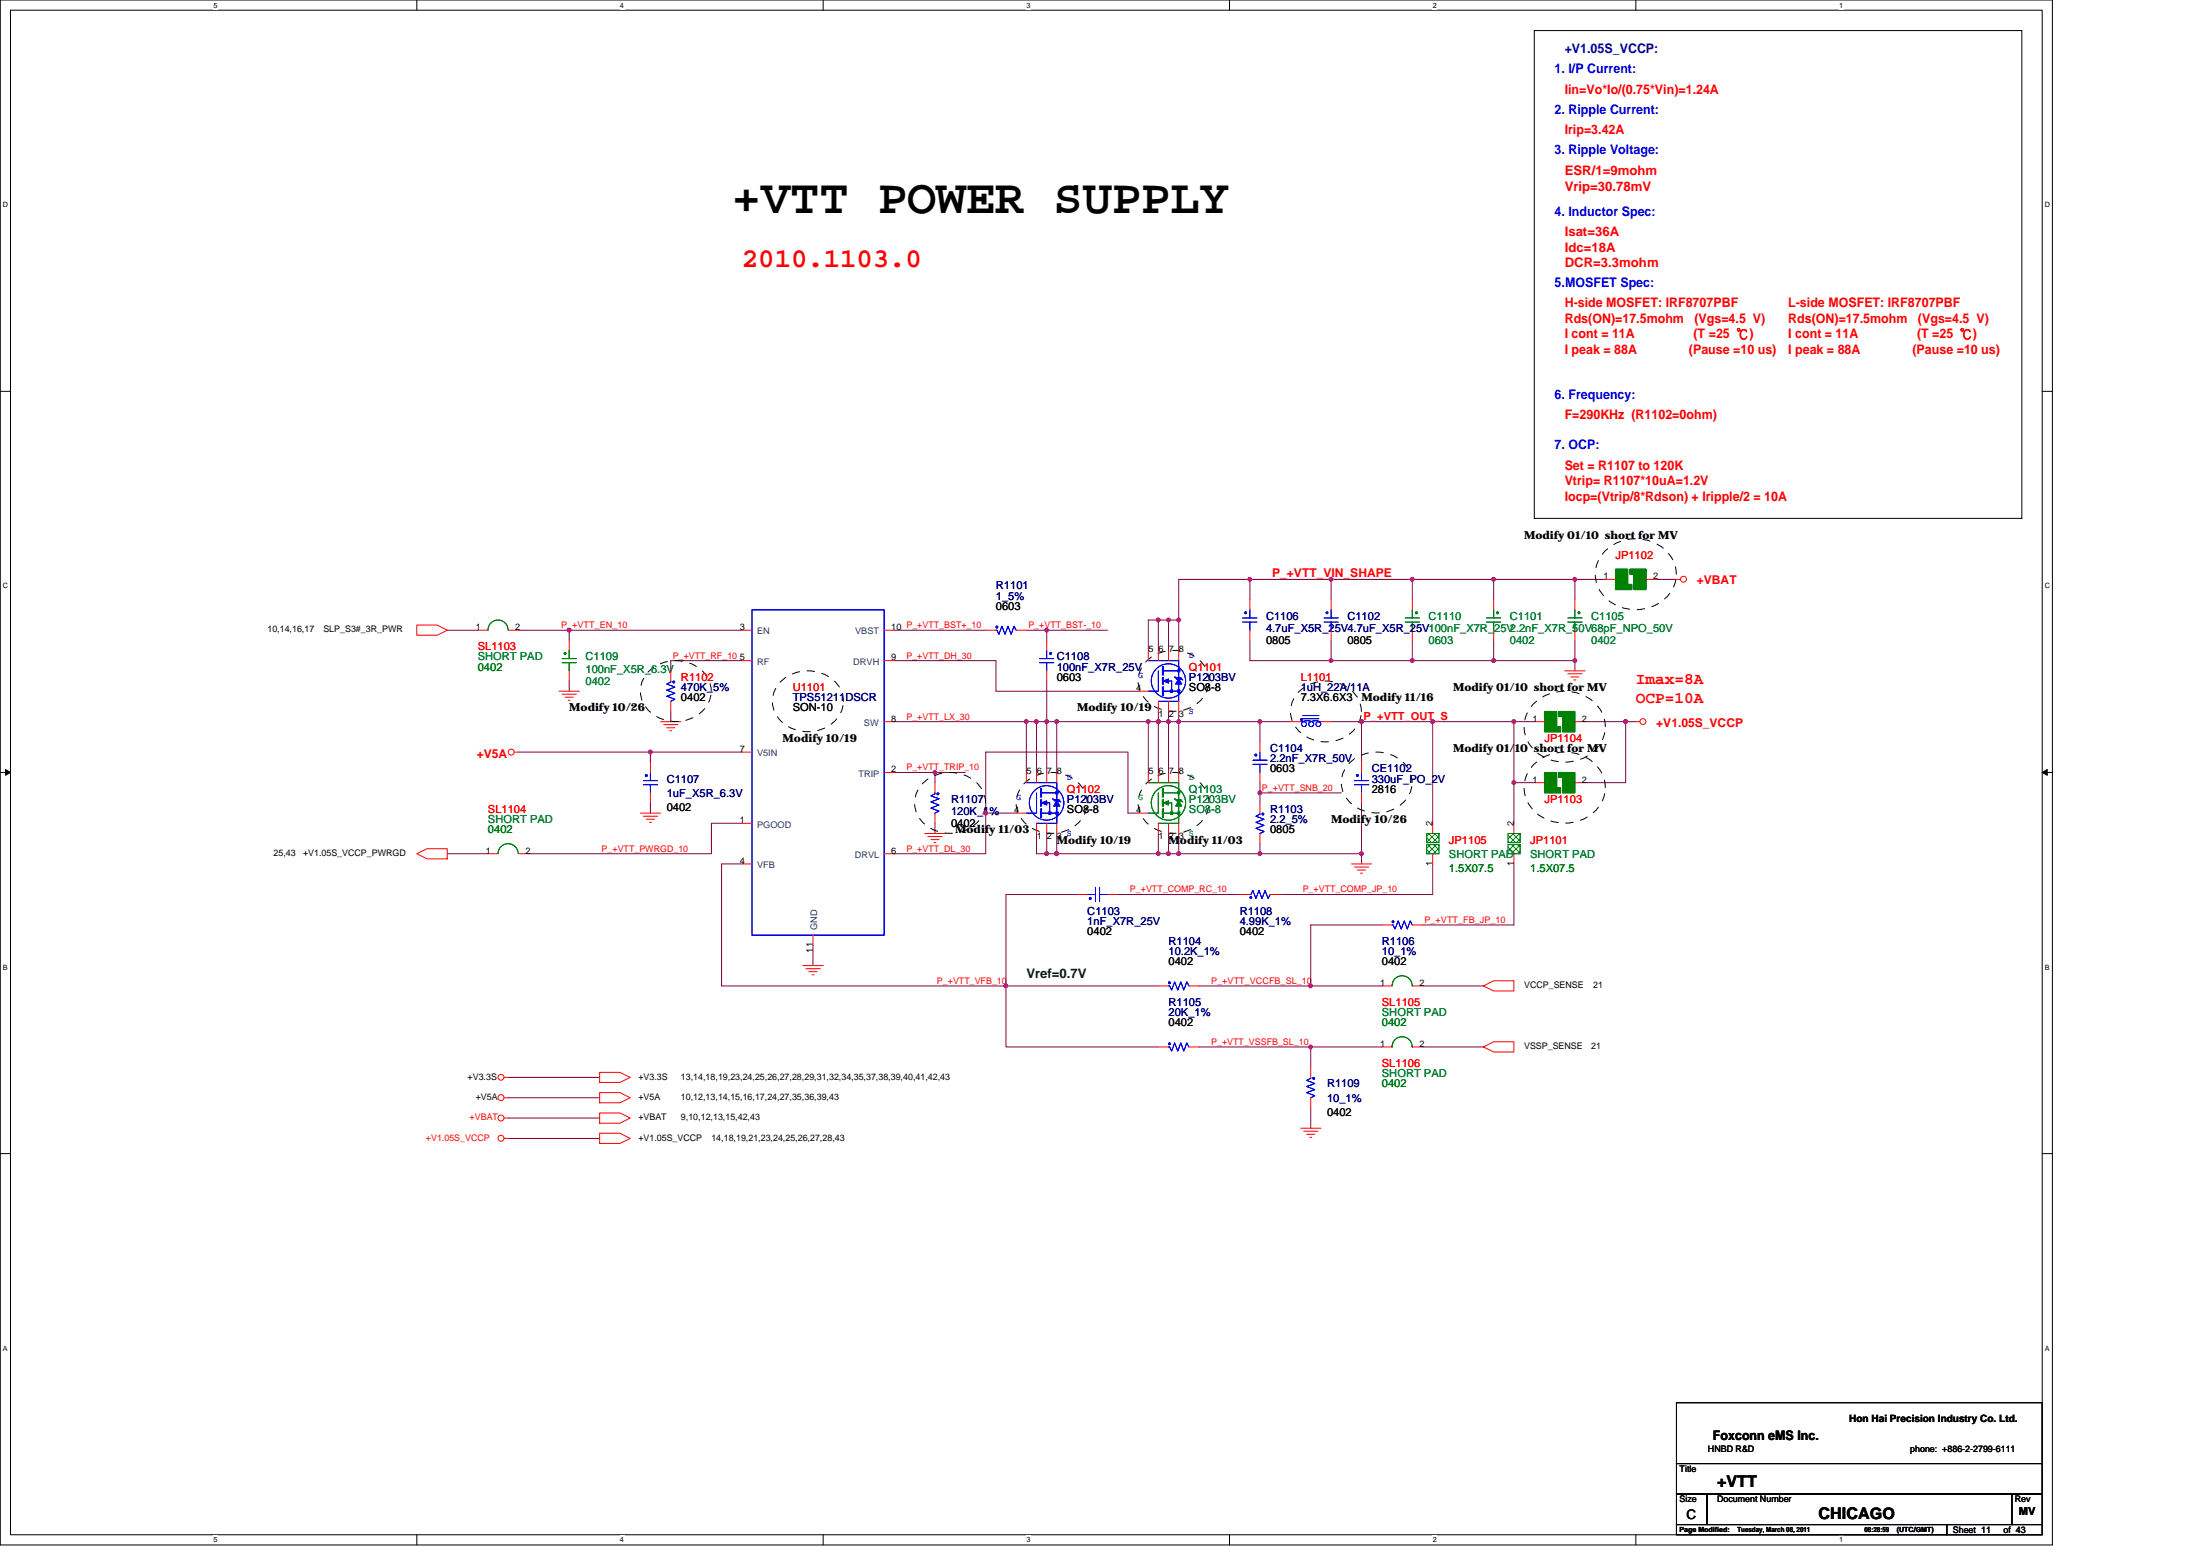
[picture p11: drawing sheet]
<svg xmlns="http://www.w3.org/2000/svg" width="297mm" height="210mm" viewBox="0 0 297 210" stroke-linecap="round" stroke-linejoin="round" font-family="sans-serif">
<path d="M0 0h277.1v208.5h-277.1zM1.4 1.4h274.3v205.7h-274.3z" fill="none" stroke="#000" stroke-width=".14"/>
<g fill="#fff">
<path d="M28.8 .1h.6v1.1h-.6z"/>
<path d="M28.8 207.3h.6v1.1h-.6z"/>
</g>
<path d="M56.3 0v1.4M56.3 207.1v1.4" fill="none" stroke="#000" stroke-width=".14"/>
<g fill="#fff">
<path d="M83.7 .1h.6v1.1h-.6z"/>
<path d="M83.7 207.3h.6v1.1h-.6z"/>
</g>
<path d="M111.1 0v1.4M111.1 207.1v1.4" fill="none" stroke="#000" stroke-width=".14"/>
<g fill="#fff">
<path d="M138.6 .1h.5v1.1h-.5z"/>
<path d="M138.6 207.3h.5v1.1h-.5z"/>
</g>
<path d="M166 0v1.4M166 207.1v1.4" fill="none" stroke="#000" stroke-width=".14"/>
<g fill="#fff">
<path d="M193.4 .1h.6v1.1h-.6z"/>
<path d="M193.4 207.3h.6v1.1h-.6z"/>
</g>
<path d="M220.9 0v1.4M220.9 207.1v1.4" fill="none" stroke="#000" stroke-width=".14"/>
<g fill="#fff">
<path d="M248.3 .1h.6v1.1h-.6z"/>
<path d="M248.3 207.3h.6v1.1h-.6z"/>
<path d="M.4 27.1h.7v1.1h-.7z"/>
<path d="M276.1 27.1h.7v1.1h-.7z"/>
<path d="M.4 78.5h.7v1.1h-.7z"/>
<path d="M276.1 78.5h.7v1.1h-.7z"/>
</g>
<path d="M0 52.8h1.4M275.7 52.8h1.4" fill="none" stroke="#000" stroke-width=".14"/>
<g fill="#fff">
<path d="M.4 130h.7v1.1h-.7z"/>
<path d="M276.1 130h.7v1.1h-.7z"/>
</g>
<path d="M0 104.2h1.4M275.7 104.2h1.4" fill="none" stroke="#000" stroke-width=".14"/>
<path d="M.7 103.8l.7 .4-.7 .4zM275.7 104.2l.7-.4v.8z" fill="#000" stroke="#000" stroke-width=".14"/>
<g fill="#fff">
<path d="M.4 181.4h.7v1.1h-.7z"/>
<path d="M276.1 181.4h.7v1.1h-.7z"/>
</g>
<path d="M207.2 4.1h65.8v65.9h-65.8zM0 155.7h1.4M275.7 155.7h1.4M226.4 189.3h49.3v8.2h-49.3zM226.4 197.5h49.3v4.1h-49.3zM226.4 201.6h4.1v4.1h-4.1zM226.4 205.7h36.4v1.4h-36.4zM230.5 201.6h41.1v4.1h-41.1zM262.8 205.7h12.9v1.4h-12.9zM271.6 201.6h4.1v4.1h-4.1z" fill="none" stroke="#000" stroke-width=".14"/>
<g fill="none" stroke="#800040" stroke-width=".14">
<path d="M168.8 78.2h-9.7v5.5M168.8 78.2h10.9v2.7M168.8 78.2v2.7M179.7 78.2h11v2.7M190.7 78.2h11v2.7M201.7 78.2h10.9v2.7M212.6 78.2h4.2M223.6 78.2h2.8M60.4 85h4.1M70 85h6.9v1.4M76.9 91.9v1.4M76.9 85h23.3"/>
<path d="M90.6 96v1.4M100.2 89.2h-9.6v1.3M120.8 97.4h17.8v6.8M120.8 85h12.3M120.8 89.2h13.7v4.1h19.2M138.6 85h2.7M138.6 97.4h1.4M140 97.4h1.3M140 97.4v6.8M141.3 91.9v5.5M141.3 97.4h1.4v6.8M141.3 85h8.2"/>
<path d="M141.3 97.4v6.8M141.3 85v1.4M142.7 97.4h12.3v6.8M155 97.4h1.4M156.4 97.4h1.4M156.4 83.7h1.4M156.4 96v1.4M156.4 97.4v6.8M156.4 83.7v4.1M156.4 83.7h-1.4v4.1M157.8 96v1.4M157.8 83.7v4.1"/>
<path d="M157.8 97.4h1.3M157.8 83.7h1.3v4.1M157.8 97.4v6.8M159.1 97.4v6.8M159.1 96v1.4M159.1 97.4h11M168.8 86.4v2.8h10.9M170.1 97.4h4.1M170.1 97.4v2.7M179.7 86.4v2.8M179.7 97.4h4.1M179.7 89.2h11"/>
<path d="M183.8 97.4h9.6v13.7M183.8 97.4v5.5M190.7 89.2h21.9M190.7 86.4v2.8M193.4 97.4h11M201.7 86.4v2.8M204.4 97.4h2.8M204.4 97.4v8.2M212.6 86.4v2.8M212.6 89.2v1.3M214 97.4h5.5M219.5 97.4v8.2h-5.5"/>
<path d="M219.5 97.4h1.4M60.4 115.2h5.5M70 101.5h17.8M87.8 108.4v1.3M87.8 101.5v1.4M87.8 101.5h12.4M100.2 111.1h-4.1v4.1h-24.7M100.2 116.6h-2.8v16.5h38.4M120.8 104.2h5.4M126.2 104.2v1.4M126.2 111.1v1.4M126.2 104.2h4.1"/>
<path d="M133.1 109.7v-8.2h19.2v8.2h1.4M133.1 109.7v5.5h-12.3M133.1 109.7h4.1M140 112.5v2.7h1.3M141.3 115.2h1.4M141.3 112.5v2.7M142.7 112.5v2.7M142.7 115.2h13.7M156.4 115.2h1.4M156.4 112.5v2.7M157.8 112.5v2.7M157.8 115.2h1.3"/>
<path d="M159.1 112.5v2.7M159.1 115.2h11M170.1 105.6v1.4M170.1 107v1.4M170.1 113.9v1.3M170.1 115.2h13.7M170.1 107h11M183.8 115.2v1.4M183.8 108.4v6.8M193.4 116.6v4.1h-20.5M204.4 105.6v5.5M204.4 116.6v8.2h-12.3"/>
<path d="M204.4 105.6h2.8M109.8 127.6v2.7M135.8 133.1h20.6M135.8 133.1v8.2h20.6M145.4 120.7h-9.6v12.4M150.9 120.7h16.5M161.9 133.1h24.7M186.6 124.8h-9.6v8.3M192.1 133.1h8.2M68.6 150.9h12.4M68.6 145.4h12.4M68.6 153.6h12.4"/>
<path d="M68.6 148.1h12.4M161.9 141.3h15.1M177 141.3h9.6M177 141.3v2.7M177 149.5v2.8M192.1 141.3h8.2"/>
</g>
<g fill="#f0f" stroke="#f0f" stroke-width=".14">
<circle cx="179.7" cy="78.2" r=".27"/>
<circle cx="190.7" cy="78.2" r=".27"/>
<circle cx="201.7" cy="78.2" r=".27"/>
<circle cx="190.7" cy="89.1" r=".27"/>
<circle cx="201.7" cy="89.1" r=".27"/>
<circle cx="156.4" cy="97.4" r=".27"/>
<circle cx="212.6" cy="89.1" r=".27"/>
<circle cx="170.1" cy="107" r=".27"/>
<circle cx="76.8" cy="85" r=".27"/>
<circle cx="87.8" cy="101.5" r=".27"/>
<circle cx="133.1" cy="109.7" r=".27"/>
<circle cx="135.8" cy="133" r=".27"/>
<circle cx="142.7" cy="115.2" r=".27"/>
<circle cx="141.3" cy="115.2" r=".27"/>
<circle cx="183.8" cy="97.4" r=".27"/>
<circle cx="179.7" cy="89.1" r=".27"/>
<circle cx="155" cy="97.4" r=".27"/>
<circle cx="170.1" cy="97.4" r=".27"/>
<circle cx="159.1" cy="97.4" r=".27"/>
<circle cx="141.3" cy="85" r=".27"/>
<circle cx="193.4" cy="97.4" r=".27"/>
<circle cx="219.5" cy="97.4" r=".27"/>
<circle cx="168.7" cy="78.2" r=".27"/>
<circle cx="183.8" cy="115.2" r=".27"/>
<circle cx="170.1" cy="115.2" r=".27"/>
<circle cx="157.8" cy="97.4" r=".27"/>
<circle cx="159.1" cy="115.2" r=".27"/>
<circle cx="212.6" cy="78.2" r=".27"/>
<circle cx="204.4" cy="105.6" r=".27"/>
<circle cx="204.4" cy="97.4" r=".27"/>
<circle cx="157.8" cy="115.2" r=".27"/>
<circle cx="156.4" cy="115.2" r=".27"/>
<circle cx="139.9" cy="97.4" r=".27"/>
<circle cx="138.6" cy="97.4" r=".27"/>
<circle cx="141.3" cy="97.4" r=".27"/>
<circle cx="142.7" cy="97.4" r=".27"/>
<circle cx="157.8" cy="83.7" r=".27"/>
<circle cx="156.4" cy="83.7" r=".27"/>
<circle cx="159.1" cy="83.7" r=".27"/>
<circle cx="126.2" cy="104.2" r=".27"/>
<circle cx="177" cy="133" r=".27"/>
<circle cx="177" cy="141.3" r=".27"/>
</g>
<g fill="none" stroke="#f00" stroke-width=".14">
<path d="M216.8 78.2h1.3M222.2 78.2h1.4M226.4 78.2h.5M56.3 84.3h2.7l1.4 .7-1.4 .7h-2.7zM64.5 85h1.4M68.6 85h1.4M75.5 93.3h2.7M75.9 93.7h1.9M76.3 94.1h1.1M76.7 94.5h.3M76.9 86.4v1.4M76.9 90.5v1.4"/>
<path d="M89.2 97.4h2.7M89.6 97.8h1.9M90 98.2h1.1M90.4 98.6h.3M90.6 90.5v1.4M90.6 94.6v1.4M133.1 85h1.4M137.2 85h1.4M174.2 97.4h1.4M178.3 97.4h1.4M190.7 80.9v1.4M190.7 85v1.4"/>
<path d="M201.7 80.9v1.4M201.7 85v1.4M207.2 97.4h1.3M211.3 90.5h2.7M211.7 90.9h1.9M212.1 91.4h1.1M212.5 91.8h.3M212.6 97.4h1.4M212.6 80.9v1.4M212.6 85v1.4M220.9 97.4h.5M56.3 115.2l1.4-.7h2.7v1.4h-2.7z"/>
<path d="M65.9 115.2h1.3M69.4 101.5h.6M70 115.2h1.4M86.5 109.7h2.7M86.9 110.2h1.9M87.3 110.6h1.1M87.7 111h.3M87.8 102.9v1.3M87.8 107v1.4M124.9 112.5h2.7M125.3 112.9h1.9M125.7 113.3h1.1"/>
<path d="M126.1 113.7h.3M137.2 109.7h1.4M138.6 104.2v1.4M140 104.2v1.4M140 111.1v1.4M141.3 104.2v1.4M141.3 111.1v1.4M142.7 104.2v1.4M142.7 111.1v1.4M170.1 100.1v1.4M170.1 104.2v1.4M170.1 108.4v1.3"/>
<path d="M170.1 112.5v1.4M182.5 116.6h2.7M182.9 117h1.9M183.3 117.4h1.1M183.7 117.8h.3M207.2 105.6h1.3M212.6 105.6h1.4M108.4 130.3h2.7M108.8 130.7h1.9M109.2 131.1h1.1M109.6 131.6h.3M145.4 120.7h1.4"/>
<path d="M149.5 120.7h1.4M156.4 133.1h1.4M160.5 133.1h1.4M186.6 133.1h1.4M190.7 133.1h1.4M200.3 133.1l1.4-.7h2.7v1.3h-2.7zM68.1 145.4h.5M68.1 148.1h.5M68.1 153.6h.5M68.1 150.9h.5M81 150.2h2.7l1.4 .7-1.4 .7h-2.7zM81 144.7h2.7l1.4 .7-1.4 .7h-2.7z"/>
<path d="M81 152.9h2.7l1.4 .7-1.4 .7h-2.7zM81 147.4h2.7l1.4 .7-1.4 .7h-2.7zM156.4 141.3h1.4M160.5 141.3h1.4M175.6 152.3h2.7M176 152.7h1.9M176.4 153.1h1.1M176.8 153.5h.3M177 144v1.4M177 148.1v1.4M186.6 141.3h1.4M190.7 141.3h1.4"/>
<path d="M200.3 141.3l1.4-.7h2.7v1.4h-2.7z"/>
<circle cx="227.3" cy="78.2" r=".4"/>
<circle cx="221.8" cy="97.4" r=".4"/>
<circle cx="69" cy="101.5" r=".4"/>
<circle cx="67.6" cy="153.6" r=".4"/>
<circle cx="67.6" cy="148.1" r=".4"/>
<circle cx="67.6" cy="150.9" r=".4"/>
<circle cx="67.6" cy="145.4" r=".4"/>
</g>
<path d="M216.7 74.4a5.9 5.9 0 0 1 9.3 1.4 4.5 4.5 0 0 1-2.4 5.8 5.8 5.8 0 0 1-7.9-2.4 4.3 4.3 0 0 1 1-4.8zM87.6 90.6a5.2 5.2 0 0 1 8.1 1.2 3.9 3.9 0 0 1-2 5 5.1 5.1 0 0 1-6.9-2.1 3.7 3.7 0 0 1 .8-4.1zM105.4 92a5.3 5.3 0 0 1 7.8 .6 3.8 3.8 0 0 1-1.7 5.6 5.1 5.1 0 0 1-6.9-2.1 3.7 3.7 0 0 1 .8-4.1zM154.8 89.2a5.2 5.2 0 0 1 8.1 1.2 3.9 3.9 0 0 1-2 5 5.1 5.1 0 0 1-6.9-2.1 3.7 3.7 0 0 1 .8-4.1zM175.4 93.4a5.2 5.2 0 0 1 8.1 1.2 3.9 3.9 0 0 1-2.1 5 5.1 5.1 0 0 1-6.9-2.2 3.7 3.7 0 0 1 .9-4zM207.1 95a6 6 0 0 1 8.9 .6 4.4 4.4 0 0 1-2 6.6 5.8 5.8 0 0 1-7.9-2.5 4.3 4.3 0 0 1 1-4.7zM124.6 105.7a5.3 5.3 0 0 1 7.8 .6 3.8 3.8 0 0 1-1.7 5.6 5.1 5.1 0 0 1-6.9-2.1 3.7 3.7 0 0 1 .8-4.1zM138.3 105.7a5.3 5.3 0 0 1 7.8 .6 3.8 3.8 0 0 1-1.7 5.6 5.1 5.1 0 0 1-6.9-2.1 3.7 3.7 0 0 1 .8-4.1zM154.8 105.7a5.2 5.2 0 0 1 8.1 1.2 3.9 3.9 0 0 1-2 5 5.1 5.1 0 0 1-6.9-2.1 3.7 3.7 0 0 1 .8-4.1zM182.2 102.9a5.2 5.2 0 0 1 8.2 1.3 3.9 3.9 0 0 1-2.1 4.9 5.1 5.1 0 0 1-6.9-2.1 3.7 3.7 0 0 1 .8-4.1zM207.1 103.2a6 6 0 0 1 8.9 .7 4.5 4.5 0 0 1-2 6.5 5.8 5.8 0 0 1-7.9-2.4 4.3 4.3 0 0 1 1-4.8z" fill="none" stroke="#000" stroke-width=".14" stroke-dasharray="1 1 1 1 1 1 1 1"/>
<g fill="none" stroke="#00f" stroke-width=".14">
<path d="M90.6 91.9v.1l-.6 .3 1.1 .4-1.1 .4 1.1 .5-1.1 .4 1.1 .4-.5 .2M134.5 85h.1l.3 .6 .4-1.1 .4 1.1 .4-1.1 .4 1.1 .4-1.1 .3 .5M175.6 97.4h.4M175.9 97h2.2M175.9 96.6h2.2M177 97.3h-.5h-.5M177.9 97.4h.4M178.1 97.3h-.5h-.5M86.9 105.9h1.9M86.9 105.3h1.9M87.8 105.9v1.1M87.8 104.2v1.1"/>
<path d="M138.6 105.6h4.1v1.2M140 107v2.7h-1.4M140.6 107h2M140.6 109.7h2M141.3 108.4h.4v1.2M142.7 107.1v.8M142.7 108.8v.8M142.7 109.9v1.2h-2.7M147.9 119.7v2M148.5 119.7v2M169.2 102.6h1.9M169.2 103.1h1.9"/>
<path d="M170.1 109.7v.2l-.5 .3 1.1 .4-1.1 .4 1.1 .4-1.1 .4 1.1 .4-.6 .3M170.1 103.1v1.1M170.1 101.5v1.1M146.8 120.7h1.1M148.5 120.7h1M157.8 133.1h.1l.3 .5 .4-1.1 .4 1.1 .4-1.1 .4 1.1 .4-1.1 .3 .6M157.8 141.3h.1l.3 .5 .4-1.1 .4 1.1 .4-1.1 .4 1.1 .4-1.1 .3 .6M177 145.4v.1l-.6 .3 1.1 .4-1.1 .4 1.1 .4-1.1 .4 1.1 .5-.5 .2"/>
<circle cx="176.1" cy="97.7" r=".33"/>
<circle cx="177" cy="97.7" r=".33"/>
<circle cx="178" cy="97.7" r=".33"/>
<circle cx="141.3" cy="108.3" r="2.33"/>
</g>
<g fill="#00f" stroke="#00f" stroke-width=".14">
<path d="M177.3 145.4h.2v.2h-.2z" fill-rule="evenodd"/>
<path d="M177.3 145.4h.2v.2h-.2z" fill-rule="evenodd"/>
<path d="M142.7 108.1l.4 .7h-.8z" fill-rule="evenodd"/>
<path d="M140.6 108.4l.7-.3v.5z" fill-rule="evenodd"/>
<path d="M142.6 106.8v.3h.2v-.3z" fill-rule="evenodd"/>
<path d="M142.6 109.6v.3h.2v-.3z" fill-rule="evenodd"/>
<path d="M140.5 106.4v1.1h.1v-1.1z" fill-rule="evenodd"/>
<path d="M140.5 109.2v1.1h.1v-1.1z" fill-rule="evenodd"/>
<path d="M140.5 107.9v.9h.1v-.9z" fill-rule="evenodd"/>
<path d="M142.4 107.9v.2h.6v-.2z" fill-rule="evenodd"/>
<path d="M141.6 109.6v.3h.3v-.3z" fill-rule="evenodd"/>
<path d="M143 107.9l.2 .3-.2-.1z" fill-rule="evenodd"/>
<path d="M142.1 107.8l.3 .1v.2z" fill-rule="evenodd"/>
<path d="M142.7 108.1l.4 .7h-.8z" fill-rule="evenodd"/>
<path d="M140.6 108.4l.7-.3v.5z" fill-rule="evenodd"/>
<path d="M142.6 106.8v.3h.2v-.3z" fill-rule="evenodd"/>
<path d="M142.6 109.6v.3h.2v-.3z" fill-rule="evenodd"/>
<path d="M140.5 106.4v1.1h.1v-1.1z" fill-rule="evenodd"/>
<path d="M140.5 109.2v1.1h.1v-1.1z" fill-rule="evenodd"/>
<path d="M140.5 107.9v.9h.1v-.9z" fill-rule="evenodd"/>
<path d="M142.4 107.9v.2h.6v-.2z" fill-rule="evenodd"/>
<path d="M141.6 109.6v.3h.3v-.3z" fill-rule="evenodd"/>
<path d="M143 107.9l.2 .3-.2-.1z" fill-rule="evenodd"/>
<path d="M142.1 107.8l.3 .1v.2z" fill-rule="evenodd"/>
<path d="M134.5 84.5h.2v.2h-.2z" fill-rule="evenodd"/>
<path d="M134.5 84.5h.2v.2h-.2z" fill-rule="evenodd"/>
<path d="M169.5 101.8h.2v.2h-.2z" fill-rule="evenodd"/>
<path d="M169.5 101.8h.2v.2h-.2z" fill-rule="evenodd"/>
<path d="M175.6 97h.2v.2h-.2z" fill-rule="evenodd"/>
<path d="M175.6 97h.2v.2h-.2z" fill-rule="evenodd"/>
<path d="M157.8 132.5h.2v.2h-.2z" fill-rule="evenodd"/>
<path d="M157.8 132.5h.2v.2h-.2z" fill-rule="evenodd"/>
<path d="M90.9 91.9h.2v.2h-.2z" fill-rule="evenodd"/>
<path d="M90.9 91.9h.2v.2h-.2z" fill-rule="evenodd"/>
<path d="M147.1 121.1h.2v.2h-.2z" fill-rule="evenodd"/>
<path d="M147.1 121.1h.2v.2h-.2z" fill-rule="evenodd"/>
<path d="M170.4 109.8h.2v.1h-.2z" fill-rule="evenodd"/>
<path d="M170.4 109.8h.2v.1h-.2z" fill-rule="evenodd"/>
<path d="M157.8 140.8h.2v.2h-.2z" fill-rule="evenodd"/>
<path d="M157.8 140.8h.2v.2h-.2z" fill-rule="evenodd"/>
<path d="M87.2 104.6h.2v.1h-.2z" fill-rule="evenodd"/>
<path d="M87.2 104.6h.2v.1h-.2z" fill-rule="evenodd"/>
</g>
<g fill="#008000" stroke="#008000" stroke-width=".14">
<path d="M208.5 104.2h1.7v2.1h.5v.7h-2.2z" fill-rule="evenodd"/>
<path d="M210.5 104.2h2.1v2.8h-1.6v-2.1h-.5z" fill-rule="evenodd"/>
<path d="M208.5 104.2h1.7v2.1h.5v.7h-2.2z" fill-rule="evenodd"/>
<path d="M210.5 104.2h2.1v2.8h-1.6v-2.1h-.5z" fill-rule="evenodd"/>
<path d="M76.2 88.1h.2v.2h-.2z" fill-rule="evenodd"/>
<path d="M76.2 88.1h.2v.2h-.2z" fill-rule="evenodd"/>
<path d="M202.1 82.6h.2v.2h-.2z" fill-rule="evenodd"/>
<path d="M202.1 82.6h.2v.2h-.2z" fill-rule="evenodd"/>
<path d="M191.1 82.6h.2v.2h-.2z" fill-rule="evenodd"/>
<path d="M191.1 82.6h.2v.2h-.2z" fill-rule="evenodd"/>
<path d="M218.1 76.8h1.7v2.1h.5v.7h-2.2z" fill-rule="evenodd"/>
<path d="M220 76.8h2.2v2.8h-1.6v-2.1h-.6z" fill-rule="evenodd"/>
<path d="M218.1 76.8h1.7v2.1h.5v.7h-2.2z" fill-rule="evenodd"/>
<path d="M220 76.8h2.2v2.8h-1.6v-2.1h-.6z" fill-rule="evenodd"/>
<path d="M213.1 82.6h.2v.2h-.2z" fill-rule="evenodd"/>
<path d="M213.1 82.6h.2v.2h-.2z" fill-rule="evenodd"/>
<path d="M208.5 96h1.7v2.1h.5v.7h-2.2z" fill-rule="evenodd"/>
<path d="M210.5 96h2.1v2.8h-1.6v-2.1h-.5z" fill-rule="evenodd"/>
<path d="M208.5 96h1.7v2.1h.5v.7h-2.2z" fill-rule="evenodd"/>
<path d="M210.5 96h2.1v2.8h-1.6v-2.1h-.5z" fill-rule="evenodd"/>
</g>
<g fill="none" stroke="#008000" stroke-width=".14">
<path d="M65.9 85a1.35 1.35 0 0 1 1.3-1.3 1.35 1.35 0 0 1 1.4 1.3M75.9 88.9h1.9M75.9 89.4h1.9M76.9 89.4v1.1M76.9 87.8v1.1M189.7 83.4h2M189.7 83.9h2M190.7 83.9v1.1M190.7 82.3v1.1M200.7 83.4h1.9M200.7 83.9h1.9M201.7 83.9v1.1"/>
<path d="M201.7 82.3v1.1M211.7 83.4h1.9M211.7 83.9h1.9M212.6 83.9v1.1M212.6 82.3v1.1M67.2 115.2a1.37 1.37 0 0 1 1.4-1.3 1.37 1.37 0 0 1 1.4 1.3M188 133a1.35 1.35 0 0 1 1.3-1.3 1.35 1.35 0 0 1 1.4 1.3M188 141.3a1.35 1.35 0 0 1 1.3-1.4 1.35 1.35 0 0 1 1.4 1.4"/>
</g>
<path d="M203.6 114h1.6v1.2h-1.6z" fill="#fff"/>
<path d="M203.6 114v1.2h1.6v-1.2z" fill-rule="evenodd" fill="#008000" stroke="#008000" stroke-width=".14"/>
<path d="M203.6 112.5h1.6v1.2h-1.6z" fill="#fff"/>
<path d="M203.6 112.5v1.2h1.6v-1.2z" fill-rule="evenodd" fill="#008000" stroke="#008000" stroke-width=".14"/>
<path d="M203.6 114h1.6v1.2h-1.6z" fill="#fff"/>
<path d="M203.6 114v1.2h1.6v-1.2z" fill-rule="evenodd" fill="#008000" stroke="#008000" stroke-width=".14"/>
<path d="M203.6 112.5h1.6v1.2h-1.6z" fill="#fff"/>
<path d="M203.6 112.5v1.2h1.6v-1.2z" fill-rule="evenodd" fill="#008000" stroke="#008000" stroke-width=".14"/>
<g fill="none" stroke="#f00" stroke-width=".14">
<path d="M153.7 93.3h1.3M155 87.8v1.4M156.4 87.8v1.4M156.4 94.6v1.4M157.8 87.8v1.4M157.8 94.6v1.4M159.1 87.8v1.4M159.1 94.6v1.4M126.2 105.6v1.4M126.2 109.7v1.4M183.8 102.9v1.3M183.8 107v1.4"/>
<path d="M204.4 111.1v1.4M204.4 115.2v1.4M167.4 120.7h1.4M171.5 120.7h1.4"/>
</g>
<g fill="none" stroke="#00f" stroke-width=".14">
<path d="M155 89.2h4.1v1.2M156.4 90.5v2.8h-1.4M157.1 90.5h1.9M157.1 93.3h1.9M157.8 91.9h.4v1.2M159.1 90.7v.8M159.1 92.3v.8M159.1 93.4v1.2h-2.7M126.2 107v.1l-.5 .3 1.1 .4-1.1 .4 1.1 .4-1.1 .5 1.1 .4-.6 .2M182.9 105.9h1.9M182.9 105.3h1.9M183.8 105.9v1.1"/>
<path d="M183.8 104.2v1.1M168.8 120.7h.1l.3-.5 .4 1.1 .4-1.1 .4 1.1 .4-1.1 .4 1.1 .3-.6"/>
<circle cx="157.8" cy="91.9" r="2.32"/>
</g>
<g fill="#00f" stroke="#00f" stroke-width=".14">
<path d="M168.8 121h.2v.2h-.2z" fill-rule="evenodd"/>
<path d="M168.8 121h.2v.2h-.2z" fill-rule="evenodd"/>
<path d="M159.1 91.6l.5 .7h-.9z" fill-rule="evenodd"/>
<path d="M157.1 91.9l.7-.3v.6z" fill-rule="evenodd"/>
<path d="M159 90.4v.3h.3v-.3z" fill-rule="evenodd"/>
<path d="M159 93.1v.3h.3v-.3z" fill-rule="evenodd"/>
<path d="M156.9 90v1.1h.2v-1.1z" fill-rule="evenodd"/>
<path d="M156.9 92.7v1.1h.2v-1.1z" fill-rule="evenodd"/>
<path d="M156.9 91.5v.8h.2v-.8z" fill-rule="evenodd"/>
<path d="M158.9 91.5v.1h.5v-.1z" fill-rule="evenodd"/>
<path d="M158 93.1v.3h.3v-.3z" fill-rule="evenodd"/>
<path d="M159.4 91.5l.3 .3-.3-.2z" fill-rule="evenodd"/>
<path d="M158.6 91.4l.3 .1v.1z" fill-rule="evenodd"/>
<path d="M159.1 91.6l.5 .7h-.9z" fill-rule="evenodd"/>
<path d="M157.1 91.9l.7-.3v.6z" fill-rule="evenodd"/>
<path d="M159 90.4v.3h.3v-.3z" fill-rule="evenodd"/>
<path d="M159 93.1v.3h.3v-.3z" fill-rule="evenodd"/>
<path d="M156.9 90v1.1h.2v-1.1z" fill-rule="evenodd"/>
<path d="M156.9 92.7v1.1h.2v-1.1z" fill-rule="evenodd"/>
<path d="M156.9 91.5v.8h.2v-.8z" fill-rule="evenodd"/>
<path d="M158.9 91.5v.1h.5v-.1z" fill-rule="evenodd"/>
<path d="M158 93.1v.3h.3v-.3z" fill-rule="evenodd"/>
<path d="M159.4 91.5l.3 .3-.3-.2z" fill-rule="evenodd"/>
<path d="M158.6 91.4l.3 .1v.1z" fill-rule="evenodd"/>
<path d="M183.2 104.6h.2v.1h-.2z" fill-rule="evenodd"/>
<path d="M183.2 104.6h.2v.1h-.2z" fill-rule="evenodd"/>
<path d="M126.5 107h.2v.2h-.2z" fill-rule="evenodd"/>
<path d="M126.5 107h.2v.2h-.2z" fill-rule="evenodd"/>
</g>
<path d="M192.6 114h1.7v1.2h-1.7z" fill="#fff"/>
<path d="M192.6 114v1.2h1.7v-1.2z" fill-rule="evenodd" fill="#008000" stroke="#008000" stroke-width=".14"/>
<path d="M192.6 112.5h1.7v1.2h-1.7z" fill="#fff"/>
<path d="M192.6 112.5v1.2h1.7v-1.2z" fill-rule="evenodd" fill="#008000" stroke="#008000" stroke-width=".14"/>
<path d="M192.6 114h1.7v1.2h-1.7z" fill="#fff"/>
<path d="M192.6 114v1.2h1.7v-1.2z" fill-rule="evenodd" fill="#008000" stroke="#008000" stroke-width=".14"/>
<path d="M192.6 112.5h1.7v1.2h-1.7z" fill="#fff"/>
<g fill="#008000" stroke="#008000" stroke-width=".14">
<path d="M192.6 112.5v1.2h1.7v-1.2z" fill-rule="evenodd"/>
<path d="M159.1 108.1l.5 .7h-.9z" fill-rule="evenodd"/>
<path d="M157.1 108.4l.7-.3v.5z" fill-rule="evenodd"/>
<path d="M159 106.8v.3h.3v-.3z" fill-rule="evenodd"/>
<path d="M159 109.6v.3h.3v-.3z" fill-rule="evenodd"/>
<path d="M156.9 106.4v1.1h.2v-1.1z" fill-rule="evenodd"/>
<path d="M156.9 109.2v1.1h.2v-1.1z" fill-rule="evenodd"/>
<path d="M156.9 107.9v.9h.2v-.9z" fill-rule="evenodd"/>
<path d="M158.9 107.9v.2h.5v-.2z" fill-rule="evenodd"/>
<path d="M158 109.6v.3h.3v-.3z" fill-rule="evenodd"/>
<path d="M159.4 107.9l.3 .3-.3-.1z" fill-rule="evenodd"/>
<path d="M158.6 107.8l.3 .1v.2z" fill-rule="evenodd"/>
<path d="M159.1 108.1l.5 .7h-.9z" fill-rule="evenodd"/>
<path d="M157.1 108.4l.7-.3v.5z" fill-rule="evenodd"/>
<path d="M159 106.8v.3h.3v-.3z" fill-rule="evenodd"/>
<path d="M159 109.6v.3h.3v-.3z" fill-rule="evenodd"/>
<path d="M156.9 106.4v1.1h.2v-1.1z" fill-rule="evenodd"/>
<path d="M156.9 109.2v1.1h.2v-1.1z" fill-rule="evenodd"/>
<path d="M156.9 107.9v.9h.2v-.9z" fill-rule="evenodd"/>
<path d="M158.9 107.9v.2h.5v-.2z" fill-rule="evenodd"/>
<path d="M158 109.6v.3h.3v-.3z" fill-rule="evenodd"/>
<path d="M159.4 107.9l.3 .3-.3-.1z" fill-rule="evenodd"/>
<path d="M158.6 107.8l.3 .1v.2z" fill-rule="evenodd"/>
</g>
<g fill="none" stroke="#f00" stroke-width=".14">
<path d="M100.2 85h1.3M100.2 89.2h1.3M119.4 85h1.4M119.4 89.2h1.4M119.4 97.4h1.4M141.3 86.4v1.4M141.3 90.5v1.4M168.8 80.9v1.4M168.8 85v1.4M179.7 80.9v1.4M179.7 85v1.4M100.2 101.5h1.3"/>
<path d="M100.2 116.6h1.3M100.2 111.1h1.3M119.4 115.2h1.4M119.4 104.2h1.4M153.7 109.7h1.3M155 104.2v1.4M156.4 104.2v1.4M156.4 111.1v1.4M157.8 104.2v1.4M157.8 111.1v1.4M159.1 104.2v1.4M159.1 111.1v1.4"/>
<path d="M193.4 111.1v1.4M193.4 115.2v1.4M109.8 126.2v1.4M186.6 124.8h1.4M190.7 124.8h1.4"/>
</g>
<g fill="none" stroke="#00f" stroke-width=".14">
<path d="M101.5 82.3h17.9v43.9h-17.9zM140.4 89.4h1.9M140.4 88.9h1.9M141.3 89.4v1.1M141.3 87.8v1.1M167.8 83.4h1.9M167.8 83.9h1.9M168.8 83.9v1.1M168.8 82.3v1.1M178.8 83.4h1.9M178.8 83.9h1.9M179.7 83.9v1.1"/>
<path d="M179.7 82.3v1.1M188 124.8h.1l.3 .6 .4-1.1 .4 1.1 .4-1.1 .4 1.1 .4-1.1 .3 .5"/>
</g>
<g fill="#00f" stroke="#00f" stroke-width=".14">
<path d="M168.1 82.6h.2v.2h-.2z" fill-rule="evenodd"/>
<path d="M168.1 82.6h.2v.2h-.2z" fill-rule="evenodd"/>
<path d="M141.8 88.1h.1v.2h-.1z" fill-rule="evenodd"/>
<path d="M141.8 88.1h.1v.2h-.1z" fill-rule="evenodd"/>
<path d="M179.1 82.6h.2v.2h-.2z" fill-rule="evenodd"/>
<path d="M179.1 82.6h.2v.2h-.2z" fill-rule="evenodd"/>
<path d="M188 124.3h.2v.2h-.2z" fill-rule="evenodd"/>
<path d="M188 124.3h.2v.2h-.2z" fill-rule="evenodd"/>
</g>
<g fill="none" stroke="#008000" stroke-width=".14">
<path d="M155 105.6h4.1v1.2M156.4 107v2.7h-1.4M157.1 107h1.9M157.1 109.7h1.9M157.8 108.4h.4v1.2M159.1 107.1v.8M159.1 108.8v.8M159.1 109.9v1.2h-2.7"/>
<circle cx="157.8" cy="108.3" r="2.32"/>
</g>
<g fill="#f0f" stroke="#f0f" stroke-width=".14">
<circle cx="179.7" cy="78.2" r=".27"/>
<circle cx="190.7" cy="78.2" r=".27"/>
<circle cx="201.7" cy="78.2" r=".27"/>
<circle cx="190.7" cy="89.1" r=".27"/>
<circle cx="201.7" cy="89.1" r=".27"/>
<circle cx="156.4" cy="97.4" r=".27"/>
<circle cx="212.6" cy="89.1" r=".27"/>
<circle cx="170.1" cy="107" r=".27"/>
<circle cx="76.8" cy="85" r=".27"/>
<circle cx="87.8" cy="101.5" r=".27"/>
<circle cx="133.1" cy="109.7" r=".27"/>
<circle cx="135.8" cy="133" r=".27"/>
<circle cx="142.7" cy="115.2" r=".27"/>
<circle cx="141.3" cy="115.2" r=".27"/>
<circle cx="183.8" cy="97.4" r=".27"/>
<circle cx="179.7" cy="89.1" r=".27"/>
<circle cx="155" cy="97.4" r=".27"/>
<circle cx="170.1" cy="97.4" r=".27"/>
<circle cx="159.1" cy="97.4" r=".27"/>
<circle cx="141.3" cy="85" r=".27"/>
<circle cx="193.4" cy="97.4" r=".27"/>
<circle cx="219.5" cy="97.4" r=".27"/>
<circle cx="168.7" cy="78.2" r=".27"/>
<circle cx="183.8" cy="115.2" r=".27"/>
<circle cx="170.1" cy="115.2" r=".27"/>
<circle cx="157.8" cy="97.4" r=".27"/>
<circle cx="159.1" cy="115.2" r=".27"/>
<circle cx="212.6" cy="78.2" r=".27"/>
<circle cx="204.4" cy="105.6" r=".27"/>
<circle cx="204.4" cy="97.4" r=".27"/>
<circle cx="157.8" cy="115.2" r=".27"/>
<circle cx="156.4" cy="115.2" r=".27"/>
<circle cx="139.9" cy="97.4" r=".27"/>
<circle cx="138.6" cy="97.4" r=".27"/>
<circle cx="141.3" cy="97.4" r=".27"/>
<circle cx="142.7" cy="97.4" r=".27"/>
<circle cx="157.8" cy="83.7" r=".27"/>
<circle cx="156.4" cy="83.7" r=".27"/>
<circle cx="159.1" cy="83.7" r=".27"/>
<circle cx="126.2" cy="104.2" r=".27"/>
<circle cx="177" cy="133" r=".27"/>
<circle cx="177" cy="141.3" r=".27"/>
</g>
<text font-size="6.6" x="98.8" y="28.8">+VTT POWER SUPPLY</text>
<text font-size="3.7" fill="#f00" x="100.2" y="36">2010.1103.0</text>
<g font-size="2.2" fill="#f00">
<text x="220.9" y="92.4">Imax=8A</text>
<text x="220.9" y="94.8">OCP=10A</text>
</g>
<g font-size="2.2">
<text x="231.8" y="200.6">+VTT</text>
<text x="245.6" y="205">CHICAGO</text>
</g>
<g font-size="1.8" fill="#00f">
<text x="209.9" y="9.9">1. I/P Current:</text>
<text x="209.9" y="15.4">2. Ripple Current:</text>
<text x="209.9" y="20.8">3. Ripple Voltage:</text>
<text x="209.9" y="29.1">4. Inductor Spec:</text>
<text x="209.9" y="38.7">5.MOSFET Spec:</text>
<text x="209.9" y="53.8">6. Frequency:</text>
<text x="209.9" y="60.6">7. OCP:</text>
</g>
<text font-size="1.8" fill="#0000a0" x="211.3" y="7.1">+V1.05S_VCCP:</text>
<g font-size="1.8" fill="#f00">
<text x="211.3" y="12.6">Iin=Vo*Io/(0.75*Vin)=1.24A</text>
<text x="211.3" y="18.1">Irip=3.42A</text>
<text x="211.3" y="23.6">ESR/1=9mohm</text>
<text x="211.3" y="25.7">Vrip=30.78mV</text>
<text x="211.3" y="31.8">Isat=36A</text>
<text x="211.3" y="34">Idc=18A</text>
<text x="211.3" y="36.1">DCR=3.3mohm</text>
<text x="211.3" y="41.4">H-side MOSFET: IRF8707PBF</text>
<text x="241.4" y="41.4">L-side MOSFET: IRF8707PBF</text>
<text x="211.3" y="43.5">Rds(ON)=17.5mohm</text>
<text x="211.3" y="45.7">I cont = 11A</text>
<text x="211.3" y="47.8">I peak = 88A</text>
<text x="228" y="47.8">(Pause =10 us)</text>
<text x="228.7" y="45.7">(T =25 ℃)</text>
<text x="228.8" y="43.5">(Vgs=4.5 V)</text>
<text x="241.4" y="43.5">Rds(ON)=17.5mohm</text>
<text x="241.4" y="45.7">I cont = 11A</text>
<text x="241.4" y="47.8">I peak = 88A</text>
<text x="258.2" y="47.8">(Pause =10 us)</text>
<text x="258.8" y="45.7">(T =25 ℃)</text>
<text x="259" y="43.5">(Vgs=4.5 V)</text>
<text x="211.3" y="56.5">F=290KHz (R1102=0ohm)</text>
<text x="211.3" y="63.4">Set = R1107 to 120K</text>
<text x="211.3" y="65.5">Vtrip= R1107*10uA=1.2V</text>
<text x="211.3" y="67.6">Iocp=(Vtrip/8*Rdson) + Iripple/2 = 10A</text>
</g>
<text font-size="1.8" fill="#004000" x="138.6" y="132">Vref=0.7V</text>
<g font-size="1.8">
<text x="231.3" y="194.4">Foxconn eMS Inc.</text>
<text x="227.7" y="205">C</text>
</g>
<g font-size="1.6" fill="#f00">
<text x="171.8" y="77.9">P_+VTT_VIN_SHAPE</text>
<text x="229.1" y="78.9">+VBAT</text>
<text x="223.6" y="98.1">+V1.05S_VCCP</text>
<text x="64.4" y="102.3">+V5A</text>
</g>
<g font-size="1.5">
<text x="205.8" y="72.7">Modify 01/10 short for MV</text>
<text x="134.5" y="82.3">0603</text>
<text x="170.9" y="87">0805</text>
<text x="181.9" y="87">0805</text>
<text x="91.9" y="94.6">0402</text>
<text x="107" y="96">SON-10</text>
<text x="142.7" y="91.9">0603</text>
<text x="160.5" y="93.3">SO8-8</text>
<text x="175.6" y="94.6">7.3X6.6X3</text>
<text x="183.8" y="94.7">Modify 11/16</text>
<text x="196.2" y="93.3">Modify 01/10 short for MV</text>
<text x="76.9" y="96">Modify 10/26</text>
<text x="105.7" y="100.1">Modify 10/19</text>
<text x="145.4" y="96">Modify 10/19</text>
<text x="196.2" y="101.5">Modify 01/10 short for MV</text>
<text x="171.5" y="104.2">0603</text>
<text x="185.2" y="107">2816</text>
<text x="90" y="109.4">0402</text>
<text x="128.4" y="111.6">0402</text>
<text x="129" y="112.5">Modify 11/03</text>
<text x="142.7" y="113.9">Modify 10/19</text>
<text x="144.1" y="109.7">SO8-8</text>
<text x="157.8" y="113.9">Modify 11/03</text>
<text x="171.5" y="112.5">0805</text>
<text x="179.7" y="111.1">Modify 10/26</text>
<text x="146.8" y="126.2">0402</text>
<text x="157.8" y="130.3">0402</text>
<text x="167.4" y="126.2">0402</text>
<text x="186.6" y="130.3">0402</text>
<text x="157.8" y="138.5">0402</text>
<text x="179.2" y="150.6">0402</text>
<text x="272.6" y="204.5">MV</text>
</g>
<g font-size="1.5" fill="#f00">
<text x="218.1" y="75.4">JP1102</text>
<text x="64.5" y="87.8">SL1103</text>
<text x="91.9" y="91.9">R1102</text>
<text x="107" y="93.3">U1101</text>
<text x="160.5" y="90.5">Q1101</text>
<text x="175.6" y="91.9">L1101</text>
<text x="184.1" y="97.1">P_+VTT_OUT_S</text>
<text x="208.5" y="100.1">JP1104</text>
<text x="144.1" y="107">Q1102</text>
<text x="65.9" y="109.7">SL1104</text>
<text x="195.6" y="113.8">JP1105</text>
<text x="206.6" y="113.8">JP1101</text>
<text x="208.5" y="108.4">JP1103</text>
<text x="186.6" y="135.8">SL1105</text>
<text x="186.6" y="144">SL1106</text>
</g>
<g font-size="1.5" fill="#000080">
<text x="134.5" y="79.5">R1101</text>
<text x="134.5" y="80.9">1_5%</text>
<text x="170.9" y="83.7">C1106</text>
<text x="181.9" y="83.7">C1102</text>
<text x="142.7" y="89.1">C1108</text>
<text x="170.9" y="85.3">4.7uF_X5R_25V4.7uF_X5R_25V100nF_X7R_25V2.2nF_X7R_50V68pF_NPO_50V</text>
<text x="91.9" y="93.3">470K_5%</text>
<text x="107" y="94.6">TPS51211DSCR</text>
<text x="142.7" y="90.5">100nF_X7R_25V</text>
<text x="160.5" y="91.9">P1203BV</text>
<text x="175.6" y="93.3">1uH_22A/11A</text>
<text x="171.5" y="101.5">C1104</text>
<text x="90" y="105.6">C1107</text>
<text x="90" y="107.5">1uF_X5R_6.3V</text>
<text x="171.5" y="102.8">2.2nF_X7R_50V</text>
<text x="185.2" y="104.2">CE1102</text>
<text x="185.2" y="105.6">330uF_PO_2V</text>
<text x="128.4" y="108.4">R1107</text>
<text x="128.4" y="110">120K_1%</text>
<text x="144.1" y="108.4">P1203BV</text>
<text x="171.5" y="109.7">R1103</text>
<text x="171.5" y="111.1">2.2_5%</text>
<text x="146.8" y="123.4">C1103</text>
<text x="146.8" y="124.8">1nF_X7R_25V</text>
<text x="167.4" y="123.4">R1108</text>
<text x="167.4" y="124.8">4.99K_1%</text>
<text x="157.8" y="127.6">R1104</text>
<text x="157.8" y="128.9">10.2K_1%</text>
<text x="186.6" y="127.6">R1106</text>
<text x="186.6" y="128.9">10_1%</text>
<text x="157.8" y="135.8">R1105</text>
<text x="157.8" y="137.1">20K_1%</text>
<text x="179.2" y="146.7">R1109</text>
<text x="179.2" y="148.7">10_1%</text>
</g>
<g font-size="1.5" fill="#008040">
<text x="192.9" y="83.7">C1110</text>
<text x="203.9" y="83.7">C1101</text>
<text x="214.8" y="83.7">C1105</text>
<text x="64.5" y="89.1">SHORT PAD</text>
<text x="79.1" y="89.1">C1109</text>
<text x="192.9" y="87">0603</text>
<text x="203.9" y="87">0402</text>
<text x="214.8" y="87">0402</text>
<text x="79.1" y="90.8">100nF_X5R_6.3V</text>
<text x="79.1" y="92.4">0402</text>
<text x="160.5" y="107">Q1103</text>
<text x="65.9" y="111.1">SHORT PAD</text>
<text x="160.5" y="108.4">P1203BV</text>
<text x="160.5" y="109.7">SO8-8</text>
<text x="195.6" y="115.8">SHORT PAD</text>
<text x="206.6" y="115.8">SHORT PAD</text>
<text x="186.6" y="137.1">SHORT PAD</text>
<text x="186.6" y="145.4">SHORT PAD</text>
</g>
<g font-size="1.5" fill="#008000">
<text x="64.5" y="90.5">0402</text>
<text x="65.9" y="112.5">0402</text>
<text x="195.6" y="117.7">1.5X07.5</text>
<text x="206.6" y="117.7">1.5X07.5</text>
<text x="186.6" y="138.5">0402</text>
<text x="186.6" y="146.7">0402</text>
</g>
<text font-size="1.4" x="249.7" y="191.9">Hon Hai Precision Industry Co. Ltd.</text>
<g font-size="1.2">
<text x="216.5" y="78.2">1</text>
<text x="223.2" y="78.2">2</text>
<text x="36.1" y="85.3">10,14,16,17</text>
<text x="43.7" y="85.3">SLP_S3#_3R_PWR</text>
<text x="64.3" y="85">1</text>
<text x="69.6" y="85">2</text>
<text x="99.9" y="85">3</text>
<text x="99.9" y="89.1">5</text>
<text x="120.3" y="89.1">9</text>
<text x="120.3" y="85">10 P_+VTT_BST+_10</text>
<text x="155.1" y="87.9">5</text>
<text x="156.4" y="87.9">6</text>
<text x="157.8" y="87.9">7</text>
<text x="159.2" y="87.9">8</text>
<text x="153.4" y="93.3">4</text>
<text x="99.9" y="101.5">7</text>
<text x="120.3" y="97.4">8</text>
<text x="156.4" y="96.7">1</text>
<text x="157.8" y="96.7">2</text>
<text x="159.2" y="96.7">3</text>
<text x="206.9" y="97.4">1</text>
<text x="213.6" y="97.4">2</text>
<text x="120.3" y="104.2">2</text>
<text x="138.6" y="104.4">5</text>
<text x="140" y="104.4">6</text>
<text x="141.3" y="104.4">7</text>
<text x="142.7" y="104.4">8</text>
<text x="155.1" y="104.4">5</text>
<text x="156.4" y="104.4">6</text>
<text x="157.8" y="104.4">7</text>
<text x="159.2" y="104.4">8</text>
<text x="206.9" y="105.6">1</text>
<text x="213.6" y="105.6">2</text>
<text x="99.9" y="111.1">1</text>
<text x="136.9" y="109.7">4</text>
<text x="140" y="113.2">1</text>
<text x="141.3" y="113.2">2</text>
<text x="142.7" y="113.2">3</text>
<text x="153.4" y="109.7">4</text>
<text x="156.4" y="113.2">1</text>
<text x="157.8" y="113.2">2</text>
<text x="159.2" y="113.2">3</text>
<text x="193.4" y="111.5" transform="rotate(-90 193.4 111.5)">2</text>
<text x="204.4" y="111.5" transform="rotate(-90 204.4 111.5)">2</text>
<text x="36.9" y="115.5">25,43</text>
<text x="40.9" y="115.5">+V1.05S_VCCP_PWRGD</text>
<text x="65.6" y="115.2">1</text>
<text x="70.9" y="115.2">2</text>
<text x="99.9" y="116.6">4</text>
<text x="120.3" y="115.2">6</text>
<text x="193.4" y="116.9" transform="rotate(-90 193.4 116.9)">1</text>
<text x="204.4" y="116.9" transform="rotate(-90 204.4 116.9)">1</text>
<text x="109.7" y="128.5" transform="rotate(-90 109.7 128.5)">11</text>
<text x="186.3" y="133">1</text>
<text x="191.6" y="133">2</text>
<text x="205.8" y="133.3">VCCP_SENSE</text>
<text x="215.1" y="133.3">21</text>
<text x="186.3" y="141.3">1</text>
<text x="191.6" y="141.3">2</text>
<text x="205.8" y="141.6">VSSP_SENSE</text>
<text x="214.8" y="141.6">21</text>
<text x="63.1" y="145.7">+V3.3S</text>
<text x="64.2" y="148.4">+V5A</text>
<text x="86.2" y="145.7">+V3.3S</text>
<text x="86.2" y="148.4">+V5A</text>
<text x="91.9" y="145.7">13,14,18,19,23,24,25,26,27,28,29,31,32,34,35,37,38,39,40,41,42,43</text>
<text x="91.9" y="148.4">10,12,13,14,15,16,17,24,27,35,36,39,43</text>
<text x="86.2" y="151.2">+VBAT</text>
<text x="86.2" y="153.9">+V1.05S_VCCP</text>
<text x="91.9" y="151.2">9,10,12,13,15,42,43</text>
<text x="96.1" y="153.9">14,18,19,21,23,24,25,26,27,28,43</text>
<text x="230.6" y="195.9">HNBD R&amp;D</text>
<text x="257.9" y="195.9">phone: +886-2-2799-6111</text>
<text x="226.8" y="198.6">Title</text>
<text x="226.8" y="202.8">Size</text>
<text x="231.8" y="202.8">Document Number</text>
<text x="272" y="202.8">Rev</text>
<text x="263.7" y="206.9">Sheet 11</text>
<text x="270.5" y="206.9">of 43</text>
</g>
<g font-size="1.2" fill="#f00">
<text x="75.8" y="84.8">P_+VTT_EN_10</text>
<text x="90.8" y="88.9">P_+VTT_RF_10</text>
<text x="122.4" y="88.9">P_+VTT_DH_30</text>
<text x="138.8" y="84.8">P_+VTT_BST-_10</text>
<text x="122.4" y="97.1">P_+VTT_LX_30</text>
<text x="122.4" y="104">P_+VTT_TRIP_10</text>
<text x="170.4" y="106.7">P_+VTT_SNB_20</text>
<text x="81.2" y="114.9">P_+VTT_PWRGD_10</text>
<text x="122.4" y="114.9">P_+VTT_DL_30</text>
<text x="152.6" y="120.4">P_+VTT_COMP_RC_10</text>
<text x="175.9" y="120.4">P_+VTT_COMP_JP_10</text>
<text x="192.3" y="124.5">P_+VTT_FB_JP_10</text>
<text x="126.5" y="132.8">P_+VTT_VFB_10</text>
<text x="163.5" y="132.8">P_+VTT_VCCFB_SL_10</text>
<text x="163.5" y="141">P_+VTT_VSSFB_SL_10</text>
<text x="57.5" y="153.9">+V1.05S_VCCP</text>
<text x="63.4" y="151.2">+VBAT</text>
</g>
<g font-size="1.2" fill="#004080">
<text x="102.2" y="85.6">EN</text>
<text x="102.2" y="89.7">RF</text>
<text x="115.2" y="89.7">DRVH</text>
<text x="115.5" y="85.6">VBST</text>
<text x="116.6" y="98">SW</text>
<text x="102.2" y="102.1">V5IN</text>
<text x="115.9" y="104.8">TRIP</text>
<text x="102.2" y="111.7">PGOOD</text>
<text x="102.2" y="117.2">VFB</text>
<text x="115.4" y="115.8">DRVL</text>
<text x="110.3" y="125.5" transform="rotate(-90 110.3 125.5)">GND</text>
</g>
<g font-size="1.2" fill="#00f">
<text x="160.5" y="88.8">D</text>
<text x="153.7" y="91.5">G</text>
<text x="160.5" y="96.3">S</text>
<text x="137.2" y="108">G</text>
<text x="144.1" y="105.2">D</text>
<text x="144.1" y="112.8">S</text>
</g>
<g font-size="1.2" fill="#008000">
<text x="153.7" y="108">G</text>
<text x="160.5" y="105.2">D</text>
<text x="160.5" y="112.8">S</text>
</g>
<g font-size="1">
<text x="28.8" y="1">5</text>
<text x="83.7" y="1">4</text>
<text x="138.6" y="1">3</text>
<text x="193.4" y="1">2</text>
<text x="248.3" y="1">1</text>
<text x=".4" y="28">D</text>
<text x="276.1" y="28">D</text>
<text x=".4" y="79.4">C</text>
<text x="276.1" y="79.4">C</text>
<text x=".4" y="130.9">B</text>
<text x="276.1" y="130.9">B</text>
<text x=".4" y="182.3">A</text>
<text x="276.1" y="182.3">A</text>
<text x="28.8" y="208.2">5</text>
<text x="83.7" y="208.2">4</text>
<text x="138.6" y="208.2">3</text>
<text x="193.4" y="208.2">2</text>
<text x="226.8" y="206.8">Page Modified:</text>
<text x="234.6" y="206.8">Tuesday, March 08, 2011</text>
<text x="248.3" y="208.2">1</text>
<text x="251.7" y="206.8">08:28:59</text>
<text x="256.1" y="206.8">(UTC/GMT)</text>
</g>
</svg>
